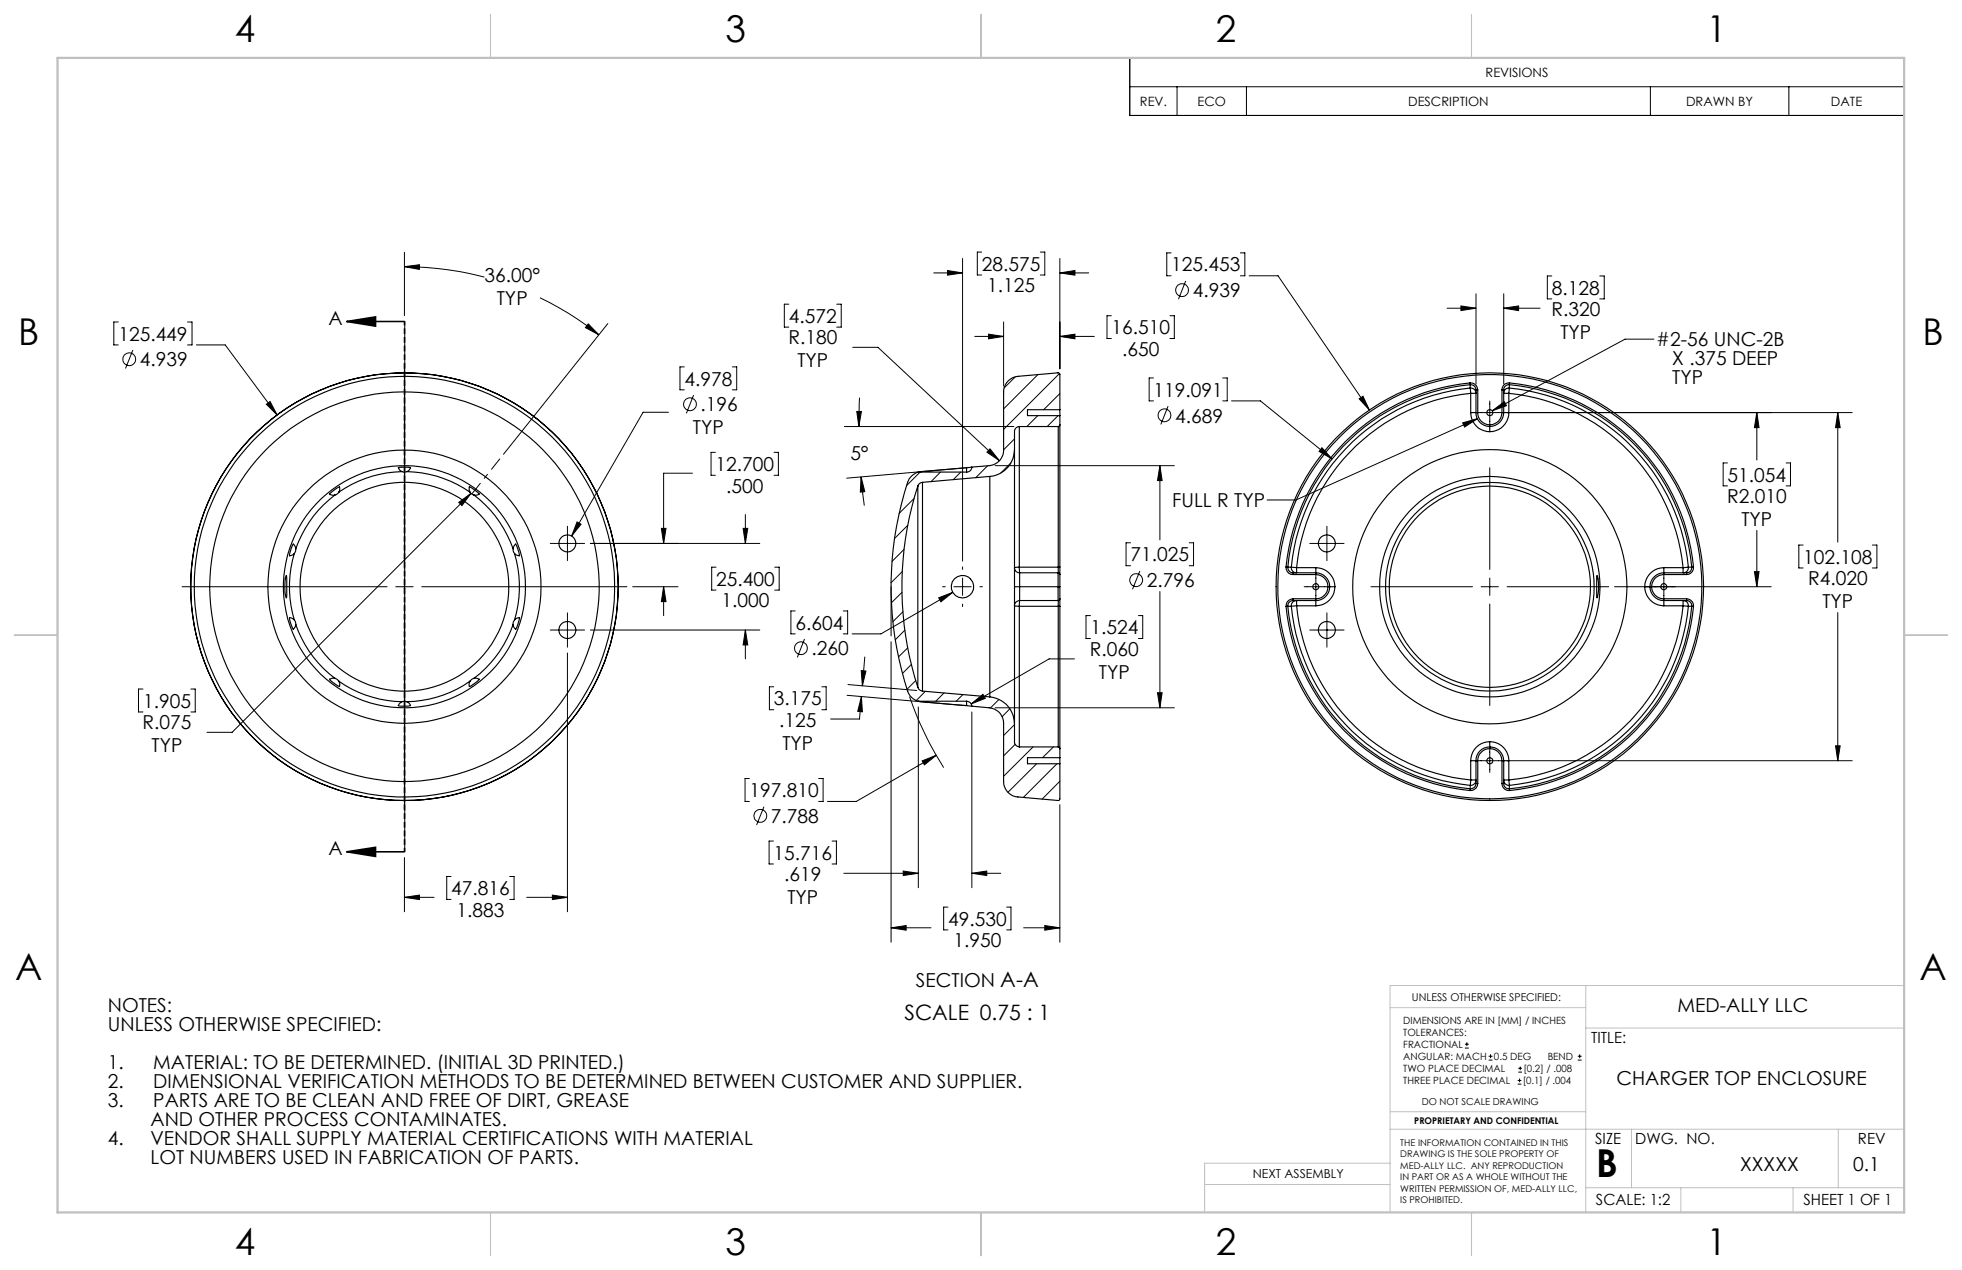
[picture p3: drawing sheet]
<svg xmlns="http://www.w3.org/2000/svg" width="432mm" height="279mm" viewBox="0 0 432 279" stroke-linecap="round" stroke-linejoin="round" font-family="sans-serif">
<g fill="none" stroke="#000" stroke-width=".25">
<path d="M223.3 98.9a5.9 5.9 0 0 1-5.5 5.9M223.3 98.9v60.3M224.3 93.8v31M232.9 93.8v31M233.3 90.1v1.3M233.3 93.5l-.4 .3h-8.5a1.09 1.09 0 0 0-1.1 1.2v3.9M233.3 90.1l-.1-8-.4-.1-8.8 .8a3.5 3.5 0 0 0-3.1 3.4v12.8a3.4 3.4 0 0 1-3.2 3.4l-3.8 .4M233.3 93.5v31.2M233.3 90.1h-7.2v1.3h7.2M233.3 91.4v2.1M323.5 84.2a1.56 1.56 0 0 1 1.7 1.6M323.5 84.2a45 45 0 0 0-40.5 40.5"/>
<path d="M323.5 84.2l.1 .4M323.6 84.6a1.15 1.15 0 0 1 1.2 1.2M323.6 84.6a44.7 44.7 0 0 0-40.2 40.2M323.6 85.4a1.15 1.15 0 0 1 1.2 1.1M323.6 84.6v.8M323.6 85.4a43.9 43.9 0 0 0-39.4 39.4M323.6 85.4l.1 1.1M323.7 86.5h1.1M323.7 86.5a42.7 42.7 0 0 0-38.3 38.4M323.7 90.8a4.2 4.2 0 0 0 4.2 4.2M323.7 90.8h1.1M323.7 86.5v4.3"/>
<path d="M324.8 90.8a3 3 0 0 0 3.1 3M324.8 90.8h.4M324.8 85.8h.4M324.8 85.8v5M325.2 90.8a2.65 2.65 0 0 0 2.7 2.7M325.2 85.8v5M327.9 93.5v.3M327.9 93.8v1.2M330.6 90.8a2.65 2.65 0 0 1-2.7 2.7M330.6 85.8h.3M330.6 90.8h.3M330.6 85.8v5"/>
<path d="M330.9 90.8a3.1 3.1 0 0 1-3 3M330.9 86.5h1.2M330.9 90.8h1.2M330.9 85.8v5M332.1 86.5a42.8 42.8 0 0 1 38.3 38.4M332.1 90.8a4.2 4.2 0 0 1-4.2 4.2M332.1 86.5v4.3M332.2 84.6a44.6 44.6 0 0 1 40.1 40.2M332.2 84.6a1.15 1.15 0 0 0-1.3 1.2M332.2 85.4a1.1 1.1 0 0 0-1.3 1.1M332.2 84.6v.8M332.2 85.4a43.9 43.9 0 0 1 39.4 39.4"/>
<path d="M332.2 85.4l-.1 1.1M332.2 84.2a45 45 0 0 1 40.5 40.5M332.2 84.2a1.49 1.49 0 0 0-1.6 1.6M332.2 84.2v.4M73.7 108.9a25.2 25.2 0 0 0-8.6 11.8M74.6 108.3l-.3 .3-.6 .3M74.6 108.3l.2-.5-.1-.7-.9 .5-1.3 1.1 .6 .2h.6M88.5 103.8a25.3 25.3 0 0 0-13.9 4.5M88.5 103.8h1.1M88.5 103.8l-.6-.4-.2-.5 1.3-.1 1.3 .1-.4 .6-.3 .3M89.6 103.8a25.1 25.1 0 0 1 13.8 4.5M103.4 108.3l.5 .4 .4 .2"/>
<path d="M103.4 108.3l-.1-1.2 .7 .4 1.5 1.2-.7 .2h-.5M104.3 108.9a25.2 25.2 0 0 1 8.6 11.8M202 106.9a71.8 71.8 0 0 0 0 44.3M202 106.9v44.3M202.1 103.9a3.6 3.6 0 0 0-2.4 2.2 73.2 73.2 0 0 0 .4 46.7l.9 .9 1.1 .6M202.1 103.9h10.6M203 106.1a1.16 1.16 0 0 0-1 .8M203 106.1v45.9M212.7 102.9l-10.6 1M212.7 102.9v1M213.9 102.8l-1.2 .1M213.9 102.8a1.15 1.15 0 0 1-1.2 1.1"/>
<path d="M217.8 104.8v48.5M217.8 104.8l-14.8 1.3M63 126.6l.1 .8-.1 4.2a9.6 9.6 0 0 1 0-5zM64.8 136.4l.2 .4 .1 .6M64.8 121.8a25.4 25.4 0 0 0 0 14.6M64.8 136.4l-.7-.5h-.4l.2 1 .6 1.5 .4-.4 .2-.6M65.1 137.4a25.1 25.1 0 0 0 8.6 11.8M65.1 120.7v.5l-.3 .6M65.1 120.7l-.3-.8-.3-.2-.4 .9-.4 1.7 .8-.3 .3-.2M112.9 120.7l.1 .8 .2 .3M112.9 137.4a25.1 25.1 0 0 1-8.6 11.8M112.9 120.7l.2-.5 .4-.5 .8 2.5h-.3l-.8-.4"/>
<path d="M113.2 121.8a25.4 25.4 0 0 1 0 14.6M113.2 136.4l-.2 .4-.1 .6M113.2 136.4l.5-.4 .6-.1-.8 2.5-.5-.5-.1-.5M223.3 129.1h1.1M224.3 124.8h-.9a.93 .93 0 0 0 1 1.2M224.3 133.4h8.6M224.3 124.8h8.6M224.3 124.8l.1 1.2M224.3 133.4v30.9M224.4 132.1a1.09 1.09 0 0 0-1.1 1.2l1 .1M224.4 126v3.1M224.4 129.1v3"/>
<path d="M224.4 129.1h8.5M224.4 132.1h8.5M224.4 126h8.5M224.4 132.1l-.1 1.3M232.9 129.1v3M232.9 129.1h.4M232.9 126v3.1M232.9 126l.4 .4M232.9 132.1v1.3M232.9 133.4h.4M232.9 124.8v1.2M232.9 133.4v30.9"/>
<path d="M233.3 133.4v31.3M233.3 124.7l-.4 .1M233.3 131.7l-.1 .3-.3 .1M233.3 129.1v2.6M233.3 126.4v2.7M233.3 131.7v1.7M233.3 124.7v1.7M283 124.7a1.55 1.55 0 0 0 1.6 1.7M283 133.4a45 45 0 0 0 40.5 40.5M283 124.7l.4 .1M283.4 133.4a44.6 44.6 0 0 0 40.2 40.1M283.4 133.4h-.4"/>
<path d="M283.4 124.8a1.15 1.15 0 0 0 1.2 1.2M283.4 124.8h.8M283.4 133.4h.8M284.2 124.8a1.01 1.01 0 0 0 1.2 1.1v-1M284.2 133.4a43.9 43.9 0 0 0 39.4 39.4M284.2 124.8l1.2 .1M284.6 131.7a1.61 1.61 0 0 0-1.6 1.7M284.6 131.7v.4M284.6 126v.4M284.6 132.1a1.19 1.19 0 0 0-1.2 1.3M284.6 132.1h5M284.6 126h5"/>
<path d="M284.6 126.4h5M284.6 131.7h5M285.4 133.3v-1.1a.97 .97 0 0 0-1.2 1.2M285.4 133.3l-1.2 .1M285.4 133.3a42.7 42.7 0 0 0 38.3 38.3M285.4 124.9h4.2M285.4 133.3h4.2M289.6 126.4a2.65 2.65 0 0 1 2.6 2.7M289.6 131.7v.4M289.6 126v.4M289.6 126a3.1 3.1 0 0 1 3 3.1M289.6 124.9a4.2 4.2 0 0 1 4.2 4.2"/>
<path d="M289.6 124.9v1.1M289.6 132.1v1.2M292.2 129.1a2.65 2.65 0 0 1-2.6 2.6M292.2 129.1h.4M292.6 129.1a3 3 0 0 1-3 3M292.6 129.1h1.2M293.8 129.1a4.2 4.2 0 0 1-4.2 4.2M351.4 126.6a8.3 8.3 0 0 1 .1 5zM362 129.1a4.2 4.2 0 0 0 4.2 4.2M362 129.1h1.1M363.1 129.1h.4M363.1 129.1a3.1 3.1 0 0 0 3.1 3"/>
<path d="M363.5 129.1a2.65 2.65 0 0 0 2.7 2.6M366.2 126.4a2.65 2.65 0 0 0-2.7 2.7M366.2 131.7v.4M366.2 126v.4M366.2 126a3.1 3.1 0 0 0-3.1 3.1M366.2 124.9v1.1M366.2 132.1v1.2M366.2 124.9a4.2 4.2 0 0 0-4.2 4.2M366.2 132.1h5M366.2 126h5M366.2 126.4h5M366.2 131.7h5"/>
<path d="M366.2 124.9h4.2M366.2 133.3h4.2M370.4 133.3l1.2 .1M370.4 132.1v1.2M370.4 124.9v1.1M370.4 133.3a42.7 42.7 0 0 1-38.3 38.3M370.5 132.1a1.15 1.15 0 0 1 1.1 1.3M371.2 131.7a1.56 1.56 0 0 1 1.5 1.7M371.2 132.1a1.14 1.14 0 0 1 1.1 1.3M371.2 131.7v.4M371.2 126v.4M371.6 133.4h.7"/>
<path d="M371.6 124.8a1.1 1.1 0 0 1-1.1 1.2M371.6 124.8h.7M371.6 133.4a43.9 43.9 0 0 1-39.4 39.4M371.6 124.8l-1.2 .1M372.3 133.4h.4M372.3 124.8a1.11 1.11 0 0 1-1.1 1.2M372.3 133.4a44.6 44.6 0 0 1-40.1 40.1M372.7 124.7a1.51 1.51 0 0 1-1.5 1.7M372.7 133.4a45 45 0 0 1-40.5 40.5M372.7 124.7l-.4 .1M73.7 149.2l.9 .7M73.7 149.2h-.5l-.7 .3 1.1 .9 1.1 .6 .1-.5-.2-.6"/>
<path d="M74.6 149.9a24.8 24.8 0 0 0 13.9 4.5M88.5 154.4h1.1M88.5 154.4l-.4 .2-.4 .7h2.6l-.2-.6-.5-.3M103.4 149.9a24.8 24.8 0 0 1-13.8 4.5M104.3 149.2l-.9 .7M104.3 149.2h.7l.5 .2-1 1-1.2 .6v-.7l.1-.4M202 151.2a1.31 1.31 0 0 0 1 .8M202.1 154.3l10.6 .9M202.1 154.3h10.6M203 152l14.8 1.3M212.7 155.2l1.2 .2M212.7 154.3v.9"/>
<path d="M212.7 154.3a1.15 1.15 0 0 1 1.2 1.1M213.9 155.4l3.8 .3a3.4 3.4 0 0 1 3.2 3.4v12.8a3.4 3.4 0 0 0 3.1 3.4l9.2 .7 .1-8M217.8 153.3a5.9 5.9 0 0 1 5.5 5.9M223.3 159.2v4a1.14 1.14 0 0 0 1.1 1.1h8.5l.4 .4M233.3 166.7v1.3M233.3 166.7h-7.2v1.3h7.2M233.3 164.7v2M323.6 173.5l-.1 .4M323.6 172.8v.7M323.7 171.6h1a1 1 0 0 1-1.1 1.2M323.7 171.6l-.1 1.2M323.7 167.4h1.1"/>
<path d="M323.7 167.4v4.2M324.8 167.4h.4M324.8 172.4h.4M324.8 172.4a1.14 1.14 0 0 1-1.2 1.1M324.8 167.4v5M325.2 172.4a1.56 1.56 0 0 1-1.7 1.5M325.2 167.4v5M327.9 164.7a2.65 2.65 0 0 0-2.7 2.7M327.9 164.7a2.65 2.65 0 0 1 2.7 2.7M327.9 164.3a3.1 3.1 0 0 1 3 3.1M327.9 164.3v.4M327.9 164.3a3 3 0 0 0-3.1 3.1"/>
<path d="M327.9 163.2v1.1M327.9 163.2a4.2 4.2 0 0 1 4.2 4.2M327.9 163.2a4.2 4.2 0 0 0-4.2 4.2M330.6 172.4a1.54 1.54 0 0 0 1.6 1.5M330.6 172.4h.3M330.6 167.4h.3M330.6 167.4v5M330.9 172.4a1.12 1.12 0 0 0 1.3 1.1M330.9 167.4h1.2M330.9 167.4v5M332.1 171.6h-1.1a1.05 1.05 0 0 0 1.2 1.2M332.1 171.6l.1 1.2"/>
<path d="M332.1 167.4v4.2M332.2 173.5v.4M332.2 172.8v.7"/>
<circle cx="327.9" cy="90.8" r=".67"/>
<circle cx="124.9" cy="119.6" r="1.87"/>
<circle cx="292" cy="119.6" r="1.88"/>
<circle cx="89" cy="129.1" r="42.8"/>
<circle cx="89" cy="129.1" r="47"/>
<circle cx="89" cy="129.1" r="30.1"/>
<circle cx="89" cy="129.1" r="23"/>
<circle cx="89" cy="129.1" r="26.6"/>
<circle cx="89" cy="129.1" r="46.3"/>
<circle cx="124.9" cy="138.6" r="1.87"/>
<circle cx="211.8" cy="129.1" r="2.47"/>
<circle cx="289.6" cy="129.1" r=".67"/>
<circle cx="292" cy="138.6" r="1.88"/>
<circle cx="327.9" cy="129.1" r="46.7"/>
<circle cx="327.9" cy="129.1" r="47"/>
<circle cx="327.9" cy="129.1" r="24.3"/>
<circle cx="327.9" cy="129.1" r="22.1"/>
<circle cx="327.9" cy="129.1" r="22.9"/>
<circle cx="327.9" cy="129.1" r="30.2"/>
<circle cx="366.2" cy="129.1" r=".67"/>
<circle cx="327.9" cy="167.4" r=".68"/>
</g>
<g fill="none" stroke="#000" stroke-width=".22">
<path d="M248.6 12.7h170.5v12.7h-170.5zM248.6 19.1h170.5M259 19.1v6.3M274.3 19.1v6.3M363.2 19.1v6.3M393.7 19.1v6.3M89 55.5v14M89 58.7l3.3-.5v1.1zM89 58.7l7.1 .4a64.8 64.8 0 0 1 10.5 1.9M208.5 59.5l3.3 .5-3.3 .5zM211.8 56.9v66.5M216 55.5h-.9v5h.9"/>
<path d="M229 55.5h.9v5h-.9M233.3 56.9v24.2M257.7 55.6h-.9v5.1h.9M273 55.6h1v5.1h-1M26 70.8h-1v5.1h1M29.2 77l-1.6 4.1M41.3 70.8h1v5.1h-1M43.2 75.9h6.4l11.4 15.4M89.1 70.7v116.7M118.9 65.5l1 .5a67.2 67.2 0 0 1 11.9 7.7M129.5 71.3l2.3 2.4-3-1.6zM133.8 71.2l-23 28.7"/>
<path d="M173.6 66.9h-1v5.1h1M184.2 66.9h.9v5.1h-.9M187.7 76.4h5.5l26.8 25M205.5 60h6.3M214.5 74h6.4M217.6 73.5l3.3 .5-3.3 .5zM220.9 70.8v14.1M233.3 60l3.3-.5v1zM233.3 74l3.3-.5v1zM233.3 60h6.3M233.3 74h7.5M244.6 69.5h-1v5h1"/>
<path d="M257.5 69.5h.9v5h-.9M260.9 61.8l-1.5 4M274.9 60.7h6.4l20.1 29.5M318.5 67.8h6.3M321.5 67.3l3.3 .5-3.3 .5zM324.8 64.6v19.9M330.9 64.6v19.9M330.9 67.8h8M330.9 67.8l3.3-.5v1zM341.5 60.7h-1v5.1h1M352.1 60.7h1v5.1h-1M364 74.6h-6.4l-29.2 15.8"/>
<path d="M58.6 88.9l.8-.6 1.6 3zM89 80.1v45.2M147.1 90.7h-5.6l-15.7 27.2M150.6 80.7h-1v5.1h1M152.6 86.9l-1.5 4M157.4 99.5h-.9v5.1h.9M161.2 80.7h.9v5.1h-.9M170.4 99.5h.9v5.1h-.9M185.8 93.8h37.3M188.6 90.5h1l-.6 3.3zM189.2 87.5l-.2 6.3M217.9 98.7l2.1 2.7-2.8-1.9z"/>
<path d="M223.3 96.6l-2.4 2.4M223.4 82.9l-2.4 2.5M228.4 91.4l-2.4 2.4M228.4 82.4l-7.5 7.6M232.9 91.4l-2.4 2.4M233.2 82.2l-12.3 12.3M233.3 86.6l-3.6 3.5M253.9 83.1h-1v5.1h1M257.1 89.4l-1.6 4M269.1 83.1h1v5.1h-1M271 88.2h6.4l15.8 12.8M290.9 98.5l2.3 2.5-2.9-1.7z"/>
<path d="M299.1 87.7l.9-.5 1.4 3zM321.9 93l3.3-.9-2.9 1.8zM325.2 92.1l-40 17.9h-6.3M325.3 90.8h5.1M327.9 88.2v5.1M328.4 90.4l2.7-2 .4 .9zM331.7 90.8h75.9M386.6 90.8l.5 3.3h-1zM386.6 90.8v10.4M404.5 90.8v28.5M404.5 90.8l.5 3.3h-1zM101 110.5l2.6-2-1.9 2.7z"/>
<path d="M103.6 108.5l-52.5 52.6h-5.6M121.1 119.6h7.6M124.9 115.8v7.5M127 114.8l.9 .5-2.1 2.6zM129.9 119.6h37.3M145.6 116.2h1l-.6 3.4zM152.4 104.1h-6.3v15.5M163.5 116.2h1.1l-.6 3.4zM164 113.2v6.4M189.5 104.9l.8 3.3-1 .1zM189.5 104.9l.7 6.3M199.8 115.6l-2.9 2.9"/>
<path d="M201.2 109.7l-3.3 3.3M202.5 103.9l-3 2.9M207 103.9l-2.1 2.1M211.5 103.9l-1.7 1.6M212.6 102.9l-26.3 2.3M217.3 102.5l-2.6 2.6M219 102.4h39.4M222.5 101.8l-2.3 2.3M248.8 119.4h-1v5.1h1M255.3 102.4l.5 3.3h-1.1zM255.3 102.4v16.4M261.7 119.4h1v5.1h-1"/>
<path d="M288.3 119.6h7.5M292 115.8v7.5M327.9 102.9v22.4M380.2 101.8h-1v5.1h1M386.6 116.7v12.4M393.1 101.8h1v5.1h-1M396.8 119.9h-.9v5.1h.9M412.1 119.9h1v5.1h-1M40.1 129.1h45.1M87.1 129.1h3.8M89 127.2v3.8M89 132.9v45.1"/>
<path d="M92.8 129.1h45.2M121.1 138.6h7.6M124.9 134.8v7.6M129.9 138.6h37.3M139.2 129.1h10M146 129.1l.6 3.3h-1zM146.1 129.1v6.3M157.6 124.8h-1v5h1M164 138.6l.6 3.3h-1.1zM164 138.6v6.4M170.5 124.8h1v5h-1M175 134.4h-.9v5.1h.9"/>
<path d="M185.6 134.4h.9v5.1h-.9M196.1 129.1v10.8M198.5 130.3l-2.3 2.3M198.6 125.7l-2.5 2.5M198.7 134.6l-2.2 2.2M199 120.9l-2.7 2.6M199.1 138.6l-2.1 2.2M206.6 131.5l3.1-1.2-2.6 2.1zM207.4 129.1h.6M209.7 130.3l-15.8 9.2h-6.4M209.9 129.1h3.8M211.8 124.7v.6"/>
<path d="M211.8 127.2v3.8M211.8 132.9v.6M215.7 129.1h.5M240 135.4h-1v5.1h1M250.5 135.4h1v5.1h-1M250.9 125.6l-1.7 4M255.3 130.1v25.6M287 129.1h5.2M288.3 138.6h7.5M289.6 126.5v5.2M292 134.8v7.6M301.7 129.1h22.4"/>
<path d="M326 129.1h3.8M327.9 127.2v3.8M327.9 132.9v22.3M331.7 129.1h22.3M355.3 129.1h34.5M366.2 126.5v5.2M386.1 125.8h1l-.5 3.3zM404.5 134.8v32.6M31.5 151.6h-1v5h1M42 151.6h1v5h-1M124.9 143.7v56.9M170.3 151.1h-1v5h1"/>
<path d="M177.1 140.6l-1.6 4M180.9 151.1h.9v5h-.9M186.4 153l26.2 2.3M186.6 150.6l15.2 1.3M189.5 147.5l1.1 .1-.8 3.3zM189.6 153.2l.2 3.4-1-.1zM189.6 153.2l-.4 5h-6.4M190.3 144.5l-.5 6.4M196.1 141.2v66.1M199.8 142.5l-2.1 2M200.2 153.2a75.9 75.9 0 0 0 7.5 15.7M200.6 146.2l-2 2"/>
<path d="M201.5 149.7l-1.9 1.9M202.1 155.5v39.8M203.7 152.1l-2.1 2M207.8 152.4l-1.8 1.9M211.9 152.8l-1.5 1.5M213.7 154.9l2.6-2.1 .6 .8zM213.9 156.6v38.7M219 155.7h39.4M219.9 153.9l-1.9 1.9M222.2 155.9l-1.6 1.8M223.3 159.4l-2.4 2.4M236.5 145h-5.6l-17.2 9.9"/>
<path d="M254.7 152.4h1.1l-.5 3.3zM164.9 171.3h-.9v5h.9M168.1 177.5l-1.6 4M180.2 171.3h1v5h-1M203 167.4l3.1-1.2-2.7 2.1zM206.1 166.2l-17.6 10.1h-6.4M223.4 163.8l-2.5 2.5M227.4 164.3l-6.5 6.5M228.1 168l-6.3 6.3M231.8 164.3l-2.4 2.4M232.6 168l-7.4 7.4M233.3 171.9l-4 3.9"/>
<path d="M233.3 177v30.3M325.3 167.4h5.1M327.9 164.8v5.1M331.7 167.4h75.9M404 164.1h1l-.5 3.3zM89 188.7v11.9M89 197.4h6.5M89 197.4l3.3-.5v1zM99.3 192.8h-1v5.1h1M112.2 192.8h.9v5.1h-.9M115.9 197.4h9M121.6 196.9l3.3 .5-3.3 .5z"/>
<path d="M170.2 185h-.9v5.1h.9M183.1 185h1v5.1h-1M185.7 192.1h16.4M198.8 191.6l3.3 .5-3.3 .5zM208.6 199.6h-.9v5h.9M213.9 192.1l3.3-.5v1zM213.9 192.1h6.3M221.5 199.6h1v5h-1M196.1 204.1h8.8M196.1 204.1l3.3-.5v1zM225.3 204.1h8M229.9 203.6l3.4 .5-3.4 .5z"/>
<path d="M322.4 230.6h.9M322.4 229.7h.9M322.8 229.3v.9M327.6 233.2h.9M327.6 232.4h.9M328 232v.8M334 238.5h.8M334 237.7h.8M334.2 235.9h.8M334.2 235h.8M334.4 237.3v.8M334.6 234.6v.8"/>
<path d="M347.2 233.2h.9M347.2 232.4h.9M347.7 232v.8"/>
<circle cx="28.4" cy="79" r="1.4"/>
<circle cx="260.1" cy="63.8" r="1.4"/>
<circle cx="151.8" cy="88.9" r="1.4"/>
<circle cx="256.3" cy="91.4" r="1.41"/>
<circle cx="250" cy="127.6" r="1.42"/>
<circle cx="176.3" cy="142.6" r="1.41"/>
<circle cx="167.3" cy="179.5" r="1.41"/>
</g>
<path d="M76.3 70.7l6.4-1v2.1zM76.3 70.7h12.7M76.3 187.4l6.4-1v2zM76.3 187.4h12.7" fill="none" stroke="#000" stroke-width=".35"/>
<path d="M89 70.7v116.7" fill="none" stroke="#000" stroke-width=".35" stroke-dasharray="1.3 .6" stroke-dashoffset=".4" stroke-linecap="butt"/>
<path d="M103.8 108.7l6.2-7.8" fill="none" stroke="#000" stroke-width=".22" stroke-dasharray="6.3 1.3 1.3 1.3" stroke-dashoffset="3.3" stroke-linecap="butt"/>
<g fill="none" stroke="#c0c0c0" stroke-width=".22">
<path d="M349 216.8v49.9M419.1 216.8h-113.2v49.9M305.9 221.7h43.1M349 226.2h70.1M305.9 248.4h113.2M305.9 255.9h-40.8v10.8M306 244.6h43M359.1 248.4v12.9M404.6 248.4v12.9M265.1 260.6h40.8M349 261.3h70.1M369.9 261.3v5.4"/>
<path d="M394.6 261.3v5.4"/>
</g>
<path d="M108 3.2v9.5M215.9 3.2v9.5M323.8 3.2v9.5M3.1 139.7h9.6M419.1 139.7h9.5M108 266.7v9.6M215.9 266.7v9.6M323.8 266.7v9.6" fill="none" stroke="#c0c0c0" stroke-width=".25"/>
<path d="M12.7 12.7h406.4v254h-406.4z" fill="none" stroke="#c0c0c0" stroke-width=".5"/>
<g fill="#000">
<path d="M76.3 70.7l6.4-1v2.1zM76.3 187.4l6.4-1v2z"/>
<path d="M58.6 88.9l2.4 2.4-1.6-3zM164 138.6l.6 3.3h-1.1zM163.5 116.2h1.1l-.6 3.4zM146 129.1l.6 3.3h-1zM145.6 116.2h1l-.6 3.4zM127 114.8l-1.2 3.1 2.1-2.6zM101 110.5l.7 .7 1.9-2.7zM299.1 87.7l2.3 2.5-1.4-3zM290.9 98.5l-.6 .8 2.9 1.7zM404.5 90.8l.5 3.3h-1zM404 164.1h1l-.5 3.3zM321.5 67.3l3.3 .5-3.3 .5zM330.9 67.8l3.3-.5v1zM386.1 125.8h1l-.5 3.3zM386.6 90.8l.5 3.3h-1z"/>
<path d="M188.6 90.5h1l-.6 3.3zM189.5 104.9l.8 3.3-1 .1zM203 167.4l.4 .9 2.7-2.1zM206.6 131.5l.5 .9 2.6-2.1zM255.3 102.4l.5 3.3h-1.1zM254.7 152.4h1.1l-.5 3.3zM217.9 98.7l-.7 .8 2.8 1.9zM233.3 60l3.3-.5v1zM208.5 59.5l3.3 .5-3.3 .5zM233.3 74l3.3-.5v1zM217.6 73.5l3.3 .5-3.3 .5zM198.8 191.6l3.3 .5-3.3 .5zM213.9 192.1l3.3-.5v1zM189.5 147.5l1.1 .1-.8 3.3zM189.6 153.2l.2 3.4-1-.1zM213.7 154.9l3.2-1.3-.6-.8zM321.9 93l3.3-.9-2.9 1.8zM328.4 90.4l2.7-2 .4 .9z"/>
<path d="M89 197.4l3.3-.5v1zM121.6 196.9l3.3 .5-3.3 .5zM129.5 71.3l2.3 2.4-3-1.6zM89 58.7l3.3-.5v1.1zM196.1 204.1l3.3-.5v1zM229.9 203.6l3.4 .5-3.4 .5z"/>
</g>
<text font-size="8.5" x="351.3" y="259">B</text>
<g font-size="8.1">
<text x="51.7" y="9.3">4</text>
<text x="159.7" y="9.3">3</text>
<text x="267.6" y="9.3">2</text>
<text x="375.6" y="9.3">1</text>
<text x="4" y="76">B</text>
<text x="423.1" y="76">B</text>
<text x="3.3" y="215.7">A</text>
<text x="422.4" y="215.7">A</text>
<text x="51.7" y="276">4</text>
<text x="159.7" y="276">3</text>
<text x="267.6" y="276">2</text>
<text x="375.6" y="276">1</text>
</g>
<text font-size="4.7" x="199.1" y="224.4">SCALE 0.75 : 1</text>
<g font-size="4.2">
<text x="216.1" y="59.6">28.575</text>
<text x="257.8" y="59.7">125.453</text>
<text x="106.6" y="62">36.00°</text>
<text x="217.2" y="64.3">1.125</text>
<text x="262.5" y="65.4">4.939</text>
<text x="341.5" y="64.8">8.128</text>
<text x="72.3" y="71.4">A</text>
<text x="109.3" y="67">TYP</text>
<text x="173.6" y="71">4.572</text>
<text x="341.4" y="69.6">R.320</text>
<text x="26" y="74.9">125.449</text>
<text x="173.5" y="75.8">R.180</text>
<text x="244.6" y="73.5">16.510</text>
<text x="343.4" y="74.6">TYP</text>
<text x="364.5" y="76.2">#2-56 UNC-2B</text>
<text x="30.8" y="80.6">4.939</text>
<text x="175.5" y="80.8">TYP</text>
<text x="246.9" y="78.3">.650</text>
<text x="368" y="80.4">X .375 DEEP</text>
<text x="150.6" y="84.8">4.978</text>
<text x="253.9" y="87.3">119.091</text>
<text x="368" y="84.5">TYP</text>
<text x="152.5" y="95.6">TYP</text>
<text x="154.2" y="90.5">.196</text>
<text x="258.6" y="93">4.689</text>
<text x="187.1" y="101.1">5°</text>
<text x="157.5" y="103.6">12.700</text>
<text x="380.2" y="106">51.054</text>
<text x="159.8" y="108.4">.500</text>
<text x="258" y="111.6">FULL R TYP</text>
<text x="380.1" y="110.7">R2.010</text>
<text x="383.2" y="115.8">TYP</text>
<text x="248.8" y="123.5">71.025</text>
<text x="396.9" y="124">102.108</text>
<text x="157.6" y="128.9">25.400</text>
<text x="252.4" y="129.2">2.796</text>
<text x="397.9" y="128.8">R4.020</text>
<text x="158.8" y="133.6">1.000</text>
<text x="401.1" y="133.8">TYP</text>
<text x="175" y="138.5">6.604</text>
<text x="240" y="139.6">1.524</text>
<text x="178.6" y="144.2">.260</text>
<text x="239.9" y="144.3">R.060</text>
<text x="241.9" y="149.3">TYP</text>
<text x="31.5" y="155.7">1.905</text>
<text x="170.3" y="155.2">3.175</text>
<text x="31.4" y="160.5">R.075</text>
<text x="171.5" y="159.9">.125</text>
<text x="33.3" y="165.5">TYP</text>
<text x="172.2" y="165">TYP</text>
<text x="164.9" y="175.4">197.810</text>
<text x="169.7" y="181.1">7.788</text>
<text x="72.3" y="188.1">A</text>
<text x="170.2" y="189.1">15.716</text>
<text x="99.3" y="196.9">47.816</text>
<text x="172.6" y="193.9">.619</text>
<text x="100.5" y="201.7">1.883</text>
<text x="173.3" y="198.9">TYP</text>
<text x="208.6" y="203.7">49.530</text>
<text x="209.8" y="208.4">1.950</text>
<text x="201.6" y="217.1">SECTION A-A</text>
<text x="23.7" y="222.6">NOTES:</text>
<text x="23.7" y="226.8">UNLESS OTHERWISE SPECIFIED:</text>
<text x="369.2" y="222.7">MED-ALLY LLC</text>
<text x="23.7" y="235.2">1.</text>
<text x="23.7" y="239.3">2.</text>
<text x="33.7" y="235.2">MATERIAL: TO BE DETERMINED. (INITIAL 3D PRINTED.)</text>
<text x="33.7" y="239.3">DIMENSIONAL VERIFICATION METHODS TO BE DETERMINED BETWEEN CUSTOMER AND SUPPLIER.</text>
<text x="355.8" y="238.7">CHARGER TOP ENCLOSURE</text>
<text x="23.7" y="243.5">3.</text>
<text x="33.7" y="243.5">PARTS ARE TO BE CLEAN AND FREE OF DIRT, GREASE</text>
<text x="23.7" y="251.8">4.</text>
<text x="33.1" y="251.8">VENDOR SHALL SUPPLY MATERIAL CERTIFICATIONS WITH MATERIAL</text>
<text x="33.1" y="247.7">AND OTHER PROCESS CONTAMINATES.</text>
<text x="33.1" y="256">LOT NUMBERS USED IN FABRICATION OF PARTS.</text>
<text x="383" y="257.6">XXXXX</text>
<text x="407.8" y="257.6">0.1</text>
</g>
<g font-size="3.4">
<text x="350.2" y="229.5">TITLE:</text>
<text x="351.1" y="251.6">SIZE</text>
<text x="359.9" y="251.6">DWG. NO.</text>
<text x="408.9" y="251.7">REV</text>
<text x="351.2" y="265.2">SCALE: 1:2</text>
<text x="396.9" y="265.2">SHEET 1 OF 1</text>
</g>
<g font-size="2.8">
<text x="327" y="16.9">REVISIONS</text>
<text x="250.9" y="23.3">REV.</text>
<text x="263.6" y="23.3">ECO</text>
<text x="309.9" y="23.3">DESCRIPTION</text>
<text x="371.1" y="23.3">DRAWN BY</text>
<text x="402.9" y="23.3">DATE</text>
</g>
<text font-size="2.7" x="275.7" y="259.2">NEXT ASSEMBLY</text>
<text font-size="2.4" x="310.8" y="220.1">UNLESS OTHERWISE SPECIFIED:</text>
<g font-size="2.2">
<text x="308.8" y="225.2">DIMENSIONS ARE IN [MM] / INCHES</text>
<text x="308.8" y="227.9">TOLERANCES:</text>
<text x="308.8" y="230.5">FRACTIONAL</text>
<text x="308.8" y="233.2">ANGULAR: MACH</text>
<text x="328.8" y="233.2">0.5 DEG</text>
<text x="340.6" y="233.2">BEND</text>
<text x="308.8" y="238.5">THREE PLACE DECIMAL</text>
<text x="308.8" y="235.8">TWO PLACE DECIMAL</text>
<text x="335.1" y="238.5">[0.1] / .004</text>
<text x="335.3" y="235.8">[0.2] / .008</text>
</g>
<text font-size="2.1" x="312.9" y="243.1">DO NOT SCALE DRAWING</text>
<g font-size="2">
<text x="311.3" y="247.3">PROPRIETARY AND CONFIDENTIAL</text>
<text x="308.2" y="252.1">THE INFORMATION CONTAINED IN THIS</text>
<text x="308.2" y="254.6">DRAWING IS THE SOLE PROPERTY OF</text>
<text x="308.2" y="257.1">MED-ALLY LLC. ANY REPRODUCTION</text>
<text x="308.2" y="259.6">IN PART OR AS A WHOLE WITHOUT THE</text>
<text x="308.2" y="262.2">WRITTEN PERMISSION OF, MED-ALLY LLC,</text>
<text x="308.2" y="264.7">IS PROHIBITED.</text>
</g>
</svg>
